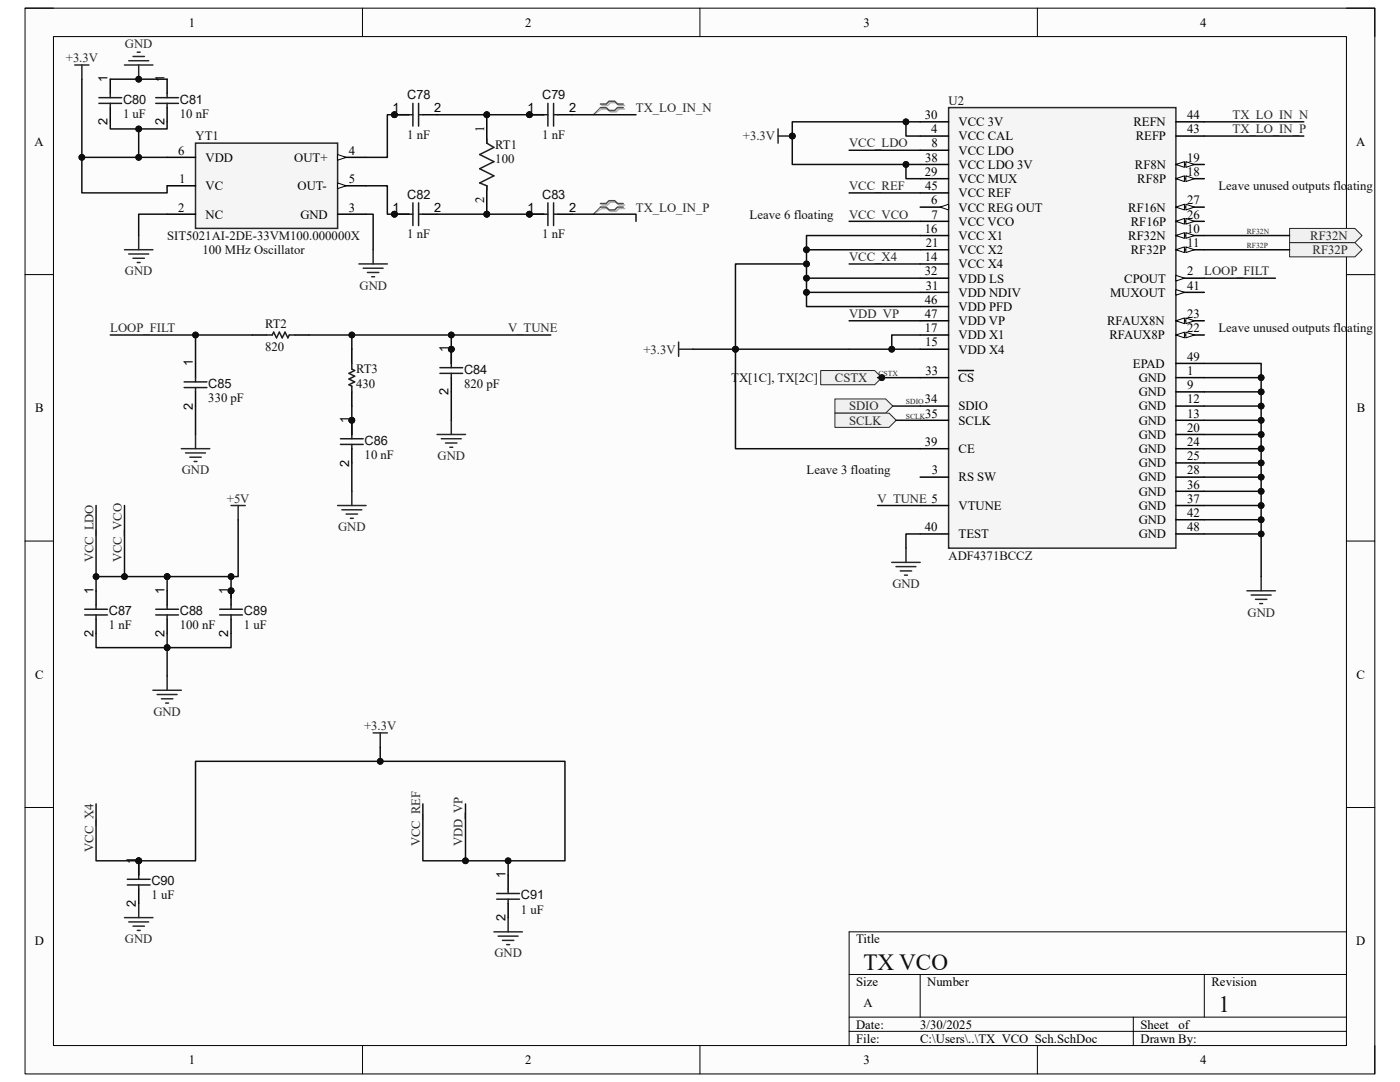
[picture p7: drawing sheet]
<svg xmlns="http://www.w3.org/2000/svg" width="279mm" height="216mm" viewBox="0 0 279 216" stroke-linecap="round" stroke-linejoin="round" font-family="sans-serif">
<path d="M5 1.6h269.4v212.7h-269.4z" fill-rule="evenodd" fill="#fcfcfc"/>
<path d="M5 1.6h269.4v212.7h-269.4z" fill="none" stroke="#000" stroke-width=".2"/>
<path d="M10.7 7.3h258v201.3h-258z" fill-rule="evenodd" fill="#fcfcfc"/>
<g fill="none" stroke="#000" stroke-width=".2">
<path d="M5 1.6h5.7M10.7 7.3h258v201.3h-258zM72.3 1.6v5.7M139.7 1.6v5.7M207 1.6v5.7M268.7 1.6h5.7v5.7M5 54.8h5.7M268.7 54.8h5.7M5 108h5.7M268.7 108h5.7M5 161.1h5.7M268.7 161.1h5.7"/>
<path d="M169.5 194.4h99.2M183.6 194.4v8.6M240.3 194.4v8.6M268.7 185.9h-99.2v22.7M72.3 208.6v5.7M139.7 208.6v5.7M169.5 203h99.2M169.5 205.8h99.2M207 208.6v5.7M226.2 203v5.6M274.4 208.6v5.7"/>
</g>
<path d="M189.3 21.5h45.4v87.9h-45.4z" fill-rule="evenodd" fill="#f5f5f5"/>
<path d="M189.3 21.5h45.4v87.9h-45.4z" fill="none" stroke="#262626" stroke-width=".3"/>
<path d="M183.6 24.3h5.7M183.6 27.1h5.7M183.6 30h5.7M183.6 32.8h5.7M183.6 35.7h5.7M183.6 38.5h5.7M183.6 41.3h5.7" fill="none" stroke="#000" stroke-width=".3"/>
<path d="M187.6 41.3l1.7-.5v1.1z" fill="#fbfbfb"/>
<path d="M187.6 41.3l1.7-.5v1.1z" fill="none" stroke="#000" stroke-width=".2"/>
<path d="M234.7 32.8h5.6M183.6 44.2h5.7M183.6 47h5.7M183.6 49.8h5.7M183.6 52.7h5.7M183.6 55.5h5.7M183.6 58.3h5.7M183.6 61.2h5.7M183.6 64h5.7M183.6 66.8h5.7M183.6 69.7h5.7" fill="none" stroke="#000" stroke-width=".3"/>
<path d="M234.7 32.8l1.7-.5v1.1z" fill="#fbfbfb"/>
<path d="M234.7 32.8l1.7-.5v1.1z" fill="none" stroke="#000" stroke-width=".2"/>
<path d="M236.7 32.3l1.7 .5-1.7 .6z" fill="#fbfbfb"/>
<path d="M236.7 32.3l1.7 .5-1.7 .6z" fill="none" stroke="#000" stroke-width=".2"/>
<path d="M234.7 35.7h5.6" fill="none" stroke="#000" stroke-width=".3"/>
<path d="M234.7 35.7l1.7-.6v1.1z" fill="#fbfbfb"/>
<path d="M234.7 35.7l1.7-.6v1.1z" fill="none" stroke="#000" stroke-width=".2"/>
<path d="M236.7 35.1l1.7 .6-1.7 .5z" fill="#fbfbfb"/>
<path d="M236.7 35.1l1.7 .6-1.7 .5z" fill="none" stroke="#000" stroke-width=".2"/>
<path d="M234.7 41.3h5.6" fill="none" stroke="#000" stroke-width=".3"/>
<path d="M234.7 41.3l1.7-.5v1.1z" fill="#fbfbfb"/>
<path d="M234.7 41.3l1.7-.5v1.1z" fill="none" stroke="#000" stroke-width=".2"/>
<path d="M236.7 40.8l1.7 .5-1.7 .6z" fill="#fbfbfb"/>
<path d="M236.7 40.8l1.7 .5-1.7 .6z" fill="none" stroke="#000" stroke-width=".2"/>
<path d="M234.7 44.2h5.6" fill="none" stroke="#000" stroke-width=".3"/>
<path d="M234.7 44.2l1.7-.6v1.1z" fill="#fbfbfb"/>
<path d="M234.7 44.2l1.7-.6v1.1z" fill="none" stroke="#000" stroke-width=".2"/>
<path d="M236.7 43.6l1.7 .6-1.7 .5z" fill="#fbfbfb"/>
<path d="M236.7 43.6l1.7 .6-1.7 .5z" fill="none" stroke="#000" stroke-width=".2"/>
<path d="M234.7 47h5.6" fill="none" stroke="#000" stroke-width=".3"/>
<path d="M234.7 47l1.7-.6v1.2z" fill="#fbfbfb"/>
<path d="M234.7 47l1.7-.6v1.2z" fill="none" stroke="#000" stroke-width=".2"/>
<path d="M236.7 46.4l1.7 .6-1.7 .6z" fill="#fbfbfb"/>
<path d="M236.7 46.4l1.7 .6-1.7 .6z" fill="none" stroke="#000" stroke-width=".2"/>
<path d="M234.7 49.8h5.6" fill="none" stroke="#000" stroke-width=".3"/>
<path d="M234.7 49.8l1.7-.5v1.1z" fill="#fbfbfb"/>
<path d="M234.7 49.8l1.7-.5v1.1z" fill="none" stroke="#000" stroke-width=".2"/>
<path d="M236.7 49.3l1.7 .5-1.7 .6z" fill="#fbfbfb"/>
<path d="M236.7 49.3l1.7 .5-1.7 .6z" fill="none" stroke="#000" stroke-width=".2"/>
<path d="M234.7 64h5.6" fill="none" stroke="#000" stroke-width=".3"/>
<path d="M234.7 64l1.7-.6v1.2z" fill="#fbfbfb"/>
<path d="M234.7 64l1.7-.6v1.2z" fill="none" stroke="#000" stroke-width=".2"/>
<path d="M236.7 63.4l1.7 .6-1.7 .6z" fill="#fbfbfb"/>
<path d="M236.7 63.4l1.7 .6-1.7 .6z" fill="none" stroke="#000" stroke-width=".2"/>
<path d="M234.7 66.8h5.6" fill="none" stroke="#000" stroke-width=".3"/>
<path d="M234.7 66.8l1.7-.5v1.1z" fill="#fbfbfb"/>
<path d="M234.7 66.8l1.7-.5v1.1z" fill="none" stroke="#000" stroke-width=".2"/>
<path d="M236.7 66.3l1.7 .5-1.7 .6z" fill="#fbfbfb"/>
<path d="M236.7 66.3l1.7 .5-1.7 .6z" fill="none" stroke="#000" stroke-width=".2"/>
<path d="M234.7 55.5h5.6M183.6 75.4h5.7M191.3 73.9h3M183.6 89.5h5.7" fill="none" stroke="#000" stroke-width=".3"/>
<path d="M234.7 54.9l1.7 .6-1.7 .6z" fill="#fbfbfb"/>
<path d="M234.7 54.9l1.7 .6-1.7 .6z" fill="none" stroke="#000" stroke-width=".2"/>
<path d="M234.7 58.3h5.6" fill="none" stroke="#000" stroke-width=".3"/>
<path d="M234.7 57.8l1.7 .5-1.7 .6z" fill="#fbfbfb"/>
<path d="M234.7 57.8l1.7 .5-1.7 .6z" fill="none" stroke="#000" stroke-width=".2"/>
<g fill="none" stroke="#000" stroke-width=".3">
<path d="M234.7 24.3h5.6M234.7 27.1h5.6M234.7 72.5h5.6M234.7 75.4h5.6M234.7 78.2h5.6M183.6 95.2h5.7M183.6 83.9h5.7M183.6 81h5.7M234.7 95.2h5.6M234.7 83.9h5.6M234.7 81h5.6M234.7 86.7h5.6"/>
<path d="M234.7 89.5h5.6M234.7 92.4h5.6M234.7 98h5.6M183.6 106.5h5.7M183.6 100.9h5.7M234.7 106.5h5.6M234.7 100.9h5.6M234.7 103.7h5.6"/>
</g>
<g fill="none" stroke="#262626" stroke-width=".3">
<path d="M24.8 49.8h5.7M25.7 50.7h4M26.5 51.5h2.3M27.4 52.4h.6M27.7 47v2.8M71.6 52.7h5.7M72.5 53.5h4M73.3 54.4h2.3M74.2 55.2h.6M74.5 49.8v2.9M248.9 117.9h5.6M249.7 118.7h4"/>
<path d="M250.6 119.6h2.2M251.7 115.1v2.8M251.4 120.4h.6"/>
</g>
<path d="M39 28.6h28.4v17h-28.4z" fill-rule="evenodd" fill="#f5f5f5"/>
<path d="M39 28.6h28.4v17h-28.4z" fill="none" stroke="#262626" stroke-width=".3"/>
<path d="M33.4 31.4h5.6M67.4 31.4h5.6" fill="none" stroke="#000" stroke-width=".3"/>
<path d="M67.4 30.8l1.7 .6-1.7 .6z" fill="#fbfbfb"/>
<path d="M67.4 30.8l1.7 .6-1.7 .6z" fill="none" stroke="#000" stroke-width=".2"/>
<path d="M67.4 37.1h5.6" fill="none" stroke="#000" stroke-width=".3"/>
<path d="M67.4 36.5l1.7 .6-1.7 .5z" fill="#fbfbfb"/>
<path d="M67.4 36.5l1.7 .6-1.7 .5z" fill="none" stroke="#000" stroke-width=".2"/>
<path d="M33.4 37.1h5.6M33.4 42.7h5.6M67.4 42.7h5.6" fill="none" stroke="#000" stroke-width=".3"/>
<circle cx="97.1" cy="22.9" r=".57" fill="#0e0e0e"/>
<circle cx="97.1" cy="22.9" r=".57" fill="none" stroke="#0e0e0e" stroke-width=".2"/>
<circle cx="97.1" cy="42.7" r=".57" fill="#0e0e0e"/>
<circle cx="97.1" cy="42.7" r=".57" fill="none" stroke="#0e0e0e" stroke-width=".2"/>
<path d="M97.1 22.9v5.7" fill="none" stroke="#000" stroke-width=".3"/>
<circle cx="97.1" cy="22.9" r=".57" fill="#0e0e0e"/>
<circle cx="97.1" cy="22.9" r=".57" fill="none" stroke="#0e0e0e" stroke-width=".2"/>
<path d="M97.1 37.1v5.6" fill="none" stroke="#000" stroke-width=".3"/>
<circle cx="97.1" cy="42.7" r=".57" fill="#0e0e0e"/>
<circle cx="97.1" cy="42.7" r=".57" fill="none" stroke="#0e0e0e" stroke-width=".2"/>
<path d="M97.1 27.7v.9l1.5 .8-2.9 1.4 2.9 1.5-2.9 1.4 2.9 1.4-2.9 1.4 1.4 .6v.8" fill="none" stroke="#1c1c1c" stroke-width=".3"/>
<path d="M24.8 13h5.7M25.7 12.1h4M26.5 11.3h2.3M27.4 10.4h.6M27.7 13v2.8" fill="none" stroke="#262626" stroke-width=".3"/>
<circle cx="27.7" cy="15.8" r=".57" fill="#0e0e0e"/>
<circle cx="27.7" cy="15.8" r=".57" fill="none" stroke="#0e0e0e" stroke-width=".2"/>
<path d="M50.4 66.8h2.8M58.9 66.8h2.8M70.2 69.7v2.8M70.2 78.2v2.8" fill="none" stroke="#000" stroke-width=".3"/>
<path d="M53.2 66.8h1.1l.3-.5 .6 1.1 .6-1.1 .5 1.1 .6-1.1 .6 1.1 .2-.6h1.2M70.2 72.5v1.1l.6 .3-1.2 .6 1.2 .6-1.2 .5 1.2 .6-1.2 .6 .6 .3v1.1" fill="none" stroke="#1c1c1c" stroke-width=".3"/>
<g fill="none" stroke="#262626" stroke-width=".3">
<path d="M36.2 89.5h5.7M37 90.4h4M37.9 91.2h2.3M38.7 92.1h.6M39 86.7v2.8M70.2 98v2.9M87.2 86.7h5.7M88.1 87.5h3.9M88.9 88.4h2.3M89.8 89.2h.5M90.1 83.9v2.8M67.4 100.9h5.7"/>
<path d="M68.2 101.7h4M69.1 102.6h2.2M69.9 103.4h.6M178 112.2h5.6M178.8 113.1h4M179.7 113.9h2.2M180.5 114.8h.6M180.8 109.4v2.8M30.5 137.7h5.7M31.4 138.6h3.9M32.2 139.4h2.3M33.4 134.9v2.8"/>
<path d="M33.1 140.3h.5M24.8 183.1h5.7M25.7 184h4M26.6 184.8h2.2M27.4 185.7h.6M27.7 180.3v2.8M98.6 185.9h5.6M99.4 186.8h4M100.3 187.6h2.2M101.1 188.5h.6M101.4 183.1v2.8"/>
</g>
<path d="M163.8 73.9h10.8l1.4 1.5-1.4 1.4h-10.8z" fill-rule="evenodd" fill="#f0f0f0"/>
<path d="M163.8 73.9h10.8l1.4 1.5-1.4 1.4h-10.8z" fill="none" stroke="#262626" stroke-width=".2"/>
<circle cx="176" cy="75.4" r=".57" fill="#0e0e0e"/>
<circle cx="176" cy="75.4" r=".57" fill="none" stroke="#0e0e0e" stroke-width=".2"/>
<path d="M166.6 79.6h10.2l1.4 1.4-1.4 1.4h-10.2z" fill-rule="evenodd" fill="#f0f0f0"/>
<path d="M166.6 79.6h10.2l1.4 1.4-1.4 1.4h-10.2z" fill="none" stroke="#262626" stroke-width=".2"/>
<path d="M166.6 82.4h10.8l1.5 1.5-1.5 1.4h-10.8z" fill-rule="evenodd" fill="#f0f0f0"/>
<path d="M166.6 82.4h10.8l1.5 1.5-1.5 1.4h-10.8z" fill="none" stroke="#262626" stroke-width=".2"/>
<path d="M120.1 21.1h1.2l.5-.6h1.2l.5 .6h1.2M120.1 21.8h1.2l.5 .5h1.2l.5-.5h1.2M120.1 40.9h1.2l.5-.6h1.2l.5 .6h1.2M120.1 41.6h1.2l.5 .6h1.2l.5-.6h1.2" fill="none" stroke="#aeaeae" stroke-width=".3"/>
<path d="M120.1 21.8l-1.7 1.1M120.1 41.6l-1.7 1.1" fill="none" stroke="#aeaeae" stroke-width=".2"/>
<path d="M119.8 20.8h1.2l.5-.6h1.2l.5 .6h1.2M119.8 21.5h1.2l.5 .5h1.2l.5-.5h1.2M119.8 40.6h1.2l.5-.6h1.2l.5 .6h1.2M119.8 41.3h1.2l.5 .6h1.2l.5-.6h1.2" fill="none" stroke="#4c4c4c" stroke-width=".3"/>
<path d="M119.8 21.5l-1.4 1.4M119.8 41.3l-1.4 1.4" fill="none" stroke="#4c4c4c" stroke-width=".2"/>
<path d="M257.4 45.6h13l1.4 1.4-1.4 1.4h-13z" fill-rule="evenodd" fill="#f0f0f0"/>
<path d="M257.4 45.6h13l1.4 1.4-1.4 1.4h-13z" fill="none" stroke="#262626" stroke-width=".2"/>
<path d="M14.9 13h2.9M16.3 13v2.8M155.3 25.7v2.9M155.3 27.1h2.8M135.4 68.3v2.8M135.4 69.7h2.9M46.1 100.9h2.8M47.5 100.9v2.8M74.5 146.2h2.8M75.9 146.2v2.9" fill="none" stroke="#262626" stroke-width=".3"/>
<circle cx="158.1" cy="27.1" r=".57" fill="#0e0e0e"/>
<circle cx="158.1" cy="27.1" r=".57" fill="none" stroke="#0e0e0e" stroke-width=".2"/>
<path d="M257.4 48.4h13l1.4 1.4-1.4 1.5h-13z" fill-rule="evenodd" fill="#f0f0f0"/>
<path d="M257.4 48.4h13l1.4 1.4-1.4 1.5h-13z" fill="none" stroke="#262626" stroke-width=".2"/>
<path d="M22 15.8v2.8M33.4 15.8v2.8M22 21.5v2.8M33.4 21.5v2.8" fill="none" stroke="#000" stroke-width=".3"/>
<path d="M19.7 19.5h4.6M22 18.6v.9M31.1 19.5h4.5M33.4 18.6v.9M19.7 20.6h4.6M22 20.6v.9M31.1 20.6h4.5M33.4 20.6v.9" fill="none" stroke="#1c1c1c" stroke-width=".3"/>
<circle cx="78.7" cy="22.9" r=".57" fill="#0e0e0e"/>
<circle cx="78.7" cy="22.9" r=".57" fill="none" stroke="#0e0e0e" stroke-width=".2"/>
<path d="M78.7 22.9h2.9" fill="none" stroke="#000" stroke-width=".3"/>
<circle cx="78.7" cy="22.9" r=".57" fill="#0e0e0e"/>
<circle cx="78.7" cy="22.9" r=".57" fill="none" stroke="#0e0e0e" stroke-width=".2"/>
<path d="M84.4 22.9h2.8" fill="none" stroke="#000" stroke-width=".3"/>
<path d="M81.6 22.9h.8M82.4 20.6v4.6M83.5 20.6v4.6M83.5 22.9h.9" fill="none" stroke="#1c1c1c" stroke-width=".3"/>
<circle cx="105.7" cy="22.9" r=".57" fill="#0e0e0e"/>
<circle cx="105.7" cy="22.9" r=".57" fill="none" stroke="#0e0e0e" stroke-width=".2"/>
<path d="M105.7 22.9h2.8" fill="none" stroke="#000" stroke-width=".3"/>
<circle cx="105.7" cy="22.9" r=".57" fill="#0e0e0e"/>
<circle cx="105.7" cy="22.9" r=".57" fill="none" stroke="#0e0e0e" stroke-width=".2"/>
<path d="M111.3 22.9h2.9" fill="none" stroke="#000" stroke-width=".3"/>
<path d="M108.5 22.9h.8M109.3 20.6v4.6M110.5 20.6v4.6M110.5 22.9h.8" fill="none" stroke="#1c1c1c" stroke-width=".3"/>
<circle cx="78.7" cy="42.7" r=".57" fill="#0e0e0e"/>
<circle cx="78.7" cy="42.7" r=".57" fill="none" stroke="#0e0e0e" stroke-width=".2"/>
<path d="M78.7 42.7h2.9" fill="none" stroke="#000" stroke-width=".3"/>
<circle cx="78.7" cy="42.7" r=".57" fill="#0e0e0e"/>
<circle cx="78.7" cy="42.7" r=".57" fill="none" stroke="#0e0e0e" stroke-width=".2"/>
<path d="M84.4 42.7h2.8" fill="none" stroke="#000" stroke-width=".3"/>
<path d="M81.6 42.7h.8M82.4 40.5v4.5M83.5 40.5v4.5M83.5 42.7h.9" fill="none" stroke="#1c1c1c" stroke-width=".3"/>
<circle cx="105.7" cy="42.7" r=".57" fill="#0e0e0e"/>
<circle cx="105.7" cy="42.7" r=".57" fill="none" stroke="#0e0e0e" stroke-width=".2"/>
<path d="M105.7 42.7h2.8" fill="none" stroke="#000" stroke-width=".3"/>
<circle cx="105.7" cy="42.7" r=".57" fill="#0e0e0e"/>
<circle cx="105.7" cy="42.7" r=".57" fill="none" stroke="#0e0e0e" stroke-width=".2"/>
<path d="M111.3 42.7h2.9" fill="none" stroke="#000" stroke-width=".3"/>
<path d="M108.5 42.7h.8M109.3 40.5v4.5M110.5 40.5v4.5M110.5 42.7h.8" fill="none" stroke="#1c1c1c" stroke-width=".3"/>
<circle cx="90.1" cy="69.7" r=".57" fill="#0e0e0e"/>
<circle cx="90.1" cy="69.7" r=".57" fill="none" stroke="#0e0e0e" stroke-width=".2"/>
<path d="M90.1 69.7v2.8" fill="none" stroke="#000" stroke-width=".3"/>
<circle cx="90.1" cy="69.7" r=".57" fill="#0e0e0e"/>
<circle cx="90.1" cy="69.7" r=".57" fill="none" stroke="#0e0e0e" stroke-width=".2"/>
<path d="M90.1 75.4v2.8" fill="none" stroke="#000" stroke-width=".3"/>
<path d="M87.8 74.5h4.5M87.8 73.4h4.5M90.1 72.5v.9M90.1 74.5v.9" fill="none" stroke="#1c1c1c" stroke-width=".3"/>
<circle cx="70.2" cy="83.9" r=".57" fill="#0e0e0e"/>
<circle cx="70.2" cy="83.9" r=".57" fill="none" stroke="#0e0e0e" stroke-width=".2"/>
<path d="M70.2 83.9v2.8" fill="none" stroke="#000" stroke-width=".3"/>
<circle cx="70.2" cy="83.9" r=".57" fill="#0e0e0e"/>
<circle cx="70.2" cy="83.9" r=".57" fill="none" stroke="#0e0e0e" stroke-width=".2"/>
<path d="M39 72.5v2.9M39 78.2v2.8M70.2 89.5v2.9" fill="none" stroke="#000" stroke-width=".3"/>
<path d="M36.8 77.3h4.5M36.8 76.2h4.5M39 75.4v.8M39 77.3v.9M67.9 88.7h4.6M67.9 87.5h4.6M70.2 86.7v.8M70.2 88.7v.8" fill="none" stroke="#1c1c1c" stroke-width=".3"/>
<circle cx="46.1" cy="117.9" r=".57" fill="#0e0e0e"/>
<circle cx="46.1" cy="117.9" r=".57" fill="none" stroke="#0e0e0e" stroke-width=".2"/>
<path d="M46.1 117.9v2.8" fill="none" stroke="#000" stroke-width=".3"/>
<circle cx="46.1" cy="117.9" r=".57" fill="#0e0e0e"/>
<circle cx="46.1" cy="117.9" r=".57" fill="none" stroke="#0e0e0e" stroke-width=".2"/>
<path d="M19.2 117.9v2.8M33.4 117.9v2.8M19.2 123.6v2.8M33.4 123.6v2.8M46.1 123.6v2.8" fill="none" stroke="#000" stroke-width=".3"/>
<path d="M16.9 122.7h4.5M16.9 121.6h4.5M19.2 120.7v.9M19.2 122.7v.9M31.1 122.7h4.5M31.1 121.6h4.5M33.4 120.7v.9M33.4 122.7v.9M43.8 122.7h4.6M43.8 121.6h4.6M46.1 120.7v.9M46.1 122.7v.9" fill="none" stroke="#1c1c1c" stroke-width=".3"/>
<circle cx="27.7" cy="171.8" r=".57" fill="#0e0e0e"/>
<circle cx="27.7" cy="171.8" r=".57" fill="none" stroke="#0e0e0e" stroke-width=".2"/>
<path d="M27.7 171.8v2.8" fill="none" stroke="#000" stroke-width=".3"/>
<circle cx="27.7" cy="171.8" r=".57" fill="#0e0e0e"/>
<circle cx="27.7" cy="171.8" r=".57" fill="none" stroke="#0e0e0e" stroke-width=".2"/>
<path d="M27.7 177.4v2.9M101.4 174.6v2.8M101.4 180.3v2.8" fill="none" stroke="#000" stroke-width=".3"/>
<path d="M25.4 176.6h4.6M25.4 175.5h4.6M27.7 174.6v.9M27.7 176.6v.8M99.1 179.4h4.6M99.1 178.3h4.6M101.4 177.4v.9M101.4 179.4v.9" fill="none" stroke="#1c1c1c" stroke-width=".3"/>
<path d="M240.3 75.4h11.4v39.7" fill="none" stroke="#0e0e0e" stroke-width=".3"/>
<circle cx="251.7" cy="75.4" r=".57" fill="#0e0e0e"/>
<circle cx="251.7" cy="75.4" r=".57" fill="none" stroke="#0e0e0e" stroke-width=".2"/>
<circle cx="251.7" cy="78.2" r=".57" fill="#0e0e0e"/>
<circle cx="251.7" cy="78.2" r=".57" fill="none" stroke="#0e0e0e" stroke-width=".2"/>
<circle cx="251.7" cy="81" r=".57" fill="#0e0e0e"/>
<circle cx="251.7" cy="81" r=".57" fill="none" stroke="#0e0e0e" stroke-width=".2"/>
<circle cx="251.7" cy="83.9" r=".57" fill="#0e0e0e"/>
<circle cx="251.7" cy="83.9" r=".57" fill="none" stroke="#0e0e0e" stroke-width=".2"/>
<circle cx="251.7" cy="86.7" r=".57" fill="#0e0e0e"/>
<circle cx="251.7" cy="86.7" r=".57" fill="none" stroke="#0e0e0e" stroke-width=".2"/>
<circle cx="251.7" cy="89.5" r=".57" fill="#0e0e0e"/>
<circle cx="251.7" cy="89.5" r=".57" fill="none" stroke="#0e0e0e" stroke-width=".2"/>
<circle cx="251.7" cy="92.4" r=".57" fill="#0e0e0e"/>
<circle cx="251.7" cy="92.4" r=".57" fill="none" stroke="#0e0e0e" stroke-width=".2"/>
<circle cx="251.7" cy="95.2" r=".57" fill="#0e0e0e"/>
<circle cx="251.7" cy="95.2" r=".57" fill="none" stroke="#0e0e0e" stroke-width=".2"/>
<circle cx="251.7" cy="98" r=".57" fill="#0e0e0e"/>
<circle cx="251.7" cy="98" r=".57" fill="none" stroke="#0e0e0e" stroke-width=".2"/>
<circle cx="251.7" cy="100.9" r=".57" fill="#0e0e0e"/>
<circle cx="251.7" cy="100.9" r=".57" fill="none" stroke="#0e0e0e" stroke-width=".2"/>
<circle cx="251.7" cy="103.7" r=".57" fill="#0e0e0e"/>
<circle cx="251.7" cy="103.7" r=".57" fill="none" stroke="#0e0e0e" stroke-width=".2"/>
<circle cx="251.7" cy="106.5" r=".57" fill="#0e0e0e"/>
<circle cx="251.7" cy="106.5" r=".57" fill="none" stroke="#0e0e0e" stroke-width=".2"/>
<path d="M240.3 78.2h11.4" fill="none" stroke="#0e0e0e" stroke-width=".3"/>
<circle cx="251.7" cy="78.2" r=".57" fill="#0e0e0e"/>
<circle cx="251.7" cy="78.2" r=".57" fill="none" stroke="#0e0e0e" stroke-width=".2"/>
<path d="M240.3 81h11.4" fill="none" stroke="#0e0e0e" stroke-width=".3"/>
<circle cx="251.7" cy="81" r=".57" fill="#0e0e0e"/>
<circle cx="251.7" cy="81" r=".57" fill="none" stroke="#0e0e0e" stroke-width=".2"/>
<path d="M240.3 83.9h11.4" fill="none" stroke="#0e0e0e" stroke-width=".3"/>
<circle cx="251.7" cy="83.9" r=".57" fill="#0e0e0e"/>
<circle cx="251.7" cy="83.9" r=".57" fill="none" stroke="#0e0e0e" stroke-width=".2"/>
<path d="M240.3 86.7h11.4" fill="none" stroke="#0e0e0e" stroke-width=".3"/>
<circle cx="251.7" cy="86.7" r=".57" fill="#0e0e0e"/>
<circle cx="251.7" cy="86.7" r=".57" fill="none" stroke="#0e0e0e" stroke-width=".2"/>
<path d="M240.3 89.5h11.4" fill="none" stroke="#0e0e0e" stroke-width=".3"/>
<circle cx="251.7" cy="89.5" r=".57" fill="#0e0e0e"/>
<circle cx="251.7" cy="89.5" r=".57" fill="none" stroke="#0e0e0e" stroke-width=".2"/>
<path d="M240.3 92.4h11.4" fill="none" stroke="#0e0e0e" stroke-width=".3"/>
<circle cx="251.7" cy="92.4" r=".57" fill="#0e0e0e"/>
<circle cx="251.7" cy="92.4" r=".57" fill="none" stroke="#0e0e0e" stroke-width=".2"/>
<path d="M240.3 95.2h11.4" fill="none" stroke="#0e0e0e" stroke-width=".3"/>
<circle cx="251.7" cy="95.2" r=".57" fill="#0e0e0e"/>
<circle cx="251.7" cy="95.2" r=".57" fill="none" stroke="#0e0e0e" stroke-width=".2"/>
<path d="M240.3 98h11.4" fill="none" stroke="#0e0e0e" stroke-width=".3"/>
<circle cx="251.7" cy="98" r=".57" fill="#0e0e0e"/>
<circle cx="251.7" cy="98" r=".57" fill="none" stroke="#0e0e0e" stroke-width=".2"/>
<path d="M240.3 100.9h11.4" fill="none" stroke="#0e0e0e" stroke-width=".3"/>
<circle cx="251.7" cy="100.9" r=".57" fill="#0e0e0e"/>
<circle cx="251.7" cy="100.9" r=".57" fill="none" stroke="#0e0e0e" stroke-width=".2"/>
<path d="M240.3 103.7h11.4" fill="none" stroke="#0e0e0e" stroke-width=".3"/>
<circle cx="251.7" cy="103.7" r=".57" fill="#0e0e0e"/>
<circle cx="251.7" cy="103.7" r=".57" fill="none" stroke="#0e0e0e" stroke-width=".2"/>
<path d="M240.3 106.5h11.4" fill="none" stroke="#0e0e0e" stroke-width=".3"/>
<circle cx="251.7" cy="106.5" r=".57" fill="#0e0e0e"/>
<circle cx="251.7" cy="106.5" r=".57" fill="none" stroke="#0e0e0e" stroke-width=".2"/>
<path d="M81.6 22.9h-4.3v8.5h-4.3" fill="none" stroke="#0e0e0e" stroke-width=".3"/>
<circle cx="78.7" cy="22.9" r=".57" fill="#0e0e0e"/>
<circle cx="78.7" cy="22.9" r=".57" fill="none" stroke="#0e0e0e" stroke-width=".2"/>
<path d="M73 37.1h4.3v5.6h4.3M73 42.7h1.5v7.1" fill="none" stroke="#0e0e0e" stroke-width=".3"/>
<circle cx="78.7" cy="42.7" r=".57" fill="#0e0e0e"/>
<circle cx="78.7" cy="42.7" r=".57" fill="none" stroke="#0e0e0e" stroke-width=".2"/>
<path d="M87.2 22.9h21.3M33.4 42.7h-5.7v4.3" fill="none" stroke="#0e0e0e" stroke-width=".3"/>
<circle cx="97.1" cy="22.9" r=".57" fill="#0e0e0e"/>
<circle cx="97.1" cy="22.9" r=".57" fill="none" stroke="#0e0e0e" stroke-width=".2"/>
<circle cx="105.7" cy="22.9" r=".57" fill="#0e0e0e"/>
<circle cx="105.7" cy="22.9" r=".57" fill="none" stroke="#0e0e0e" stroke-width=".2"/>
<path d="M87.2 42.7h21.3" fill="none" stroke="#0e0e0e" stroke-width=".3"/>
<circle cx="97.1" cy="42.7" r=".57" fill="#0e0e0e"/>
<circle cx="97.1" cy="42.7" r=".57" fill="none" stroke="#0e0e0e" stroke-width=".2"/>
<circle cx="105.7" cy="42.7" r=".57" fill="#0e0e0e"/>
<circle cx="105.7" cy="42.7" r=".57" fill="none" stroke="#0e0e0e" stroke-width=".2"/>
<path d="M33.4 24.3v1.4h-5.7" fill="none" stroke="#0e0e0e" stroke-width=".3"/>
<circle cx="27.7" cy="25.7" r=".57" fill="#0e0e0e"/>
<circle cx="27.7" cy="25.7" r=".57" fill="none" stroke="#0e0e0e" stroke-width=".2"/>
<path d="M22 24.3v1.4h5.7v5.7" fill="none" stroke="#0e0e0e" stroke-width=".3"/>
<circle cx="27.7" cy="31.4" r=".57" fill="#0e0e0e"/>
<circle cx="27.7" cy="31.4" r=".57" fill="none" stroke="#0e0e0e" stroke-width=".2"/>
<circle cx="27.7" cy="25.7" r=".57" fill="#0e0e0e"/>
<circle cx="27.7" cy="25.7" r=".57" fill="none" stroke="#0e0e0e" stroke-width=".2"/>
<path d="M240.3 72.5h11.4v2.9" fill="none" stroke="#0e0e0e" stroke-width=".3"/>
<circle cx="251.7" cy="75.4" r=".57" fill="#0e0e0e"/>
<circle cx="251.7" cy="75.4" r=".57" fill="none" stroke="#0e0e0e" stroke-width=".2"/>
<path d="M39 66.8h11.4" fill="none" stroke="#0e0e0e" stroke-width=".3"/>
<circle cx="39" cy="66.8" r=".57" fill="#0e0e0e"/>
<circle cx="39" cy="66.8" r=".57" fill="none" stroke="#0e0e0e" stroke-width=".2"/>
<path d="M61.7 66.8h8.5v2.9" fill="none" stroke="#0e0e0e" stroke-width=".3"/>
<circle cx="70.2" cy="66.8" r=".57" fill="#0e0e0e"/>
<circle cx="70.2" cy="66.8" r=".57" fill="none" stroke="#0e0e0e" stroke-width=".2"/>
<path d="M70.2 66.8h19.9v5.7" fill="none" stroke="#0e0e0e" stroke-width=".3"/>
<circle cx="70.2" cy="66.8" r=".57" fill="#0e0e0e"/>
<circle cx="70.2" cy="66.8" r=".57" fill="none" stroke="#0e0e0e" stroke-width=".2"/>
<circle cx="90.1" cy="66.8" r=".57" fill="#0e0e0e"/>
<circle cx="90.1" cy="66.8" r=".57" fill="none" stroke="#0e0e0e" stroke-width=".2"/>
<circle cx="90.1" cy="69.7" r=".57" fill="#0e0e0e"/>
<circle cx="90.1" cy="69.7" r=".57" fill="none" stroke="#0e0e0e" stroke-width=".2"/>
<path d="M70.2 81v5.7" fill="none" stroke="#0e0e0e" stroke-width=".3"/>
<circle cx="70.2" cy="83.9" r=".57" fill="#0e0e0e"/>
<circle cx="70.2" cy="83.9" r=".57" fill="none" stroke="#0e0e0e" stroke-width=".2"/>
<path d="M39 81v5.7M70.2 92.4v5.6M33.4 115.1v2.8M183.6 106.5h-2.8v2.9" fill="none" stroke="#0e0e0e" stroke-width=".3"/>
<circle cx="33.4" cy="115.1" r=".57" fill="#0e0e0e"/>
<circle cx="33.4" cy="115.1" r=".57" fill="none" stroke="#0e0e0e" stroke-width=".2"/>
<path d="M183.6 66.8h-5.6v2.9" fill="none" stroke="#0e0e0e" stroke-width=".3"/>
<circle cx="178" cy="69.7" r=".57" fill="#0e0e0e"/>
<circle cx="178" cy="69.7" r=".57" fill="none" stroke="#0e0e0e" stroke-width=".2"/>
<path d="M180.8 24.3h2.8" fill="none" stroke="#0e0e0e" stroke-width=".3"/>
<circle cx="180.8" cy="24.3" r=".57" fill="#0e0e0e"/>
<circle cx="180.8" cy="24.3" r=".57" fill="none" stroke="#0e0e0e" stroke-width=".2"/>
<path d="M180.8 32.8h2.8" fill="none" stroke="#0e0e0e" stroke-width=".3"/>
<circle cx="180.8" cy="32.8" r=".57" fill="#0e0e0e"/>
<circle cx="180.8" cy="32.8" r=".57" fill="none" stroke="#0e0e0e" stroke-width=".2"/>
<path d="M161 58.3v2.9h22.6" fill="none" stroke="#0e0e0e" stroke-width=".3"/>
<circle cx="161" cy="58.3" r=".57" fill="#0e0e0e"/>
<circle cx="161" cy="58.3" r=".57" fill="none" stroke="#0e0e0e" stroke-width=".2"/>
<path d="M183.6 47h-22.6v2.8h22.6" fill="none" stroke="#0e0e0e" stroke-width=".3"/>
<circle cx="161" cy="49.8" r=".57" fill="#0e0e0e"/>
<circle cx="161" cy="49.8" r=".57" fill="none" stroke="#0e0e0e" stroke-width=".2"/>
<path d="M161 49.8v8.5h22.6" fill="none" stroke="#0e0e0e" stroke-width=".3"/>
<circle cx="161" cy="49.8" r=".57" fill="#0e0e0e"/>
<circle cx="161" cy="49.8" r=".57" fill="none" stroke="#0e0e0e" stroke-width=".2"/>
<circle cx="161" cy="52.7" r=".57" fill="#0e0e0e"/>
<circle cx="161" cy="52.7" r=".57" fill="none" stroke="#0e0e0e" stroke-width=".2"/>
<circle cx="161" cy="55.5" r=".57" fill="#0e0e0e"/>
<circle cx="161" cy="55.5" r=".57" fill="none" stroke="#0e0e0e" stroke-width=".2"/>
<circle cx="161" cy="58.3" r=".57" fill="#0e0e0e"/>
<circle cx="161" cy="58.3" r=".57" fill="none" stroke="#0e0e0e" stroke-width=".2"/>
<path d="M161 55.5h22.6" fill="none" stroke="#0e0e0e" stroke-width=".3"/>
<circle cx="161" cy="55.5" r=".57" fill="#0e0e0e"/>
<circle cx="161" cy="55.5" r=".57" fill="none" stroke="#0e0e0e" stroke-width=".2"/>
<path d="M175.1 75.4h8.5" fill="none" stroke="#0e0e0e" stroke-width=".3"/>
<circle cx="176" cy="75.4" r=".57" fill="#0e0e0e"/>
<circle cx="176" cy="75.4" r=".57" fill="none" stroke="#0e0e0e" stroke-width=".2"/>
<path d="M169.5 69.7h14.1M178.2 81h5.4M178.9 83.9h4.7" fill="none" stroke="#0e0e0e" stroke-width=".3"/>
<circle cx="178" cy="69.7" r=".57" fill="#0e0e0e"/>
<circle cx="178" cy="69.7" r=".57" fill="none" stroke="#0e0e0e" stroke-width=".2"/>
<path d="M114.2 22.9h12.7M240.3 24.3h19.9M240.3 27.1h19.9M114.2 42.7h12.7v1.5M22 66.8h17v5.7" fill="none" stroke="#0e0e0e" stroke-width=".3"/>
<circle cx="39" cy="66.8" r=".57" fill="#0e0e0e"/>
<circle cx="39" cy="66.8" r=".57" fill="none" stroke="#0e0e0e" stroke-width=".2"/>
<path d="M90.1 66.8h19.8" fill="none" stroke="#0e0e0e" stroke-width=".3"/>
<circle cx="90.1" cy="66.8" r=".57" fill="#0e0e0e"/>
<circle cx="90.1" cy="66.8" r=".57" fill="none" stroke="#0e0e0e" stroke-width=".2"/>
<path d="M240.3 55.5h14.2M24.8 100.9v14.2M175.1 100.9h8.5" fill="none" stroke="#0e0e0e" stroke-width=".3"/>
<circle cx="24.8" cy="115.1" r=".57" fill="#0e0e0e"/>
<circle cx="24.8" cy="115.1" r=".57" fill="none" stroke="#0e0e0e" stroke-width=".2"/>
<path d="M169.5 30h14.1M169.5 38.5h14.1M169.5 44.2h14.1M169.5 52.7h14.1M240.3 49.8h17.1M240.3 47h17.1M169.5 64h14.1M47.5 103.7v11.4h-14.1" fill="none" stroke="#0e0e0e" stroke-width=".3"/>
<circle cx="46.1" cy="115.1" r=".57" fill="#0e0e0e"/>
<circle cx="46.1" cy="115.1" r=".57" fill="none" stroke="#0e0e0e" stroke-width=".2"/>
<circle cx="33.4" cy="115.1" r=".57" fill="#0e0e0e"/>
<circle cx="33.4" cy="115.1" r=".57" fill="none" stroke="#0e0e0e" stroke-width=".2"/>
<path d="M16.3 31.4h17.1" fill="none" stroke="#0e0e0e" stroke-width=".3"/>
<circle cx="27.7" cy="31.4" r=".57" fill="#0e0e0e"/>
<circle cx="27.7" cy="31.4" r=".57" fill="none" stroke="#0e0e0e" stroke-width=".2"/>
<circle cx="16.3" cy="31.4" r=".57" fill="#0e0e0e"/>
<circle cx="16.3" cy="31.4" r=".57" fill="none" stroke="#0e0e0e" stroke-width=".2"/>
<path d="M16.3 15.8v22.7h17.1v-1.4" fill="none" stroke="#0e0e0e" stroke-width=".3"/>
<circle cx="16.3" cy="31.4" r=".57" fill="#0e0e0e"/>
<circle cx="16.3" cy="31.4" r=".57" fill="none" stroke="#0e0e0e" stroke-width=".2"/>
<path d="M161 52.7h-14.2v17h-8.5" fill="none" stroke="#0e0e0e" stroke-width=".3"/>
<circle cx="161" cy="52.7" r=".57" fill="#0e0e0e"/>
<circle cx="161" cy="52.7" r=".57" fill="none" stroke="#0e0e0e" stroke-width=".2"/>
<circle cx="146.8" cy="69.7" r=".57" fill="#0e0e0e"/>
<circle cx="146.8" cy="69.7" r=".57" fill="none" stroke="#0e0e0e" stroke-width=".2"/>
<path d="M146.8 69.7h22.7" fill="none" stroke="#0e0e0e" stroke-width=".3"/>
<circle cx="146.8" cy="69.7" r=".57" fill="#0e0e0e"/>
<circle cx="146.8" cy="69.7" r=".57" fill="none" stroke="#0e0e0e" stroke-width=".2"/>
<path d="M146.8 69.7v19.8h36.8" fill="none" stroke="#0e0e0e" stroke-width=".3"/>
<circle cx="146.8" cy="69.7" r=".57" fill="#0e0e0e"/>
<circle cx="146.8" cy="69.7" r=".57" fill="none" stroke="#0e0e0e" stroke-width=".2"/>
<path d="M158.1 27.1v5.7h22.7v2.9h2.8" fill="none" stroke="#0e0e0e" stroke-width=".3"/>
<circle cx="180.8" cy="32.8" r=".57" fill="#0e0e0e"/>
<circle cx="180.8" cy="32.8" r=".57" fill="none" stroke="#0e0e0e" stroke-width=".2"/>
<circle cx="158.1" cy="27.1" r=".57" fill="#0e0e0e"/>
<circle cx="158.1" cy="27.1" r=".57" fill="none" stroke="#0e0e0e" stroke-width=".2"/>
<path d="M158.1 27.1v-2.8h22.7v2.8h2.8" fill="none" stroke="#0e0e0e" stroke-width=".3"/>
<circle cx="158.1" cy="27.1" r=".57" fill="#0e0e0e"/>
<circle cx="158.1" cy="27.1" r=".57" fill="none" stroke="#0e0e0e" stroke-width=".2"/>
<circle cx="180.8" cy="24.3" r=".57" fill="#0e0e0e"/>
<circle cx="180.8" cy="24.3" r=".57" fill="none" stroke="#0e0e0e" stroke-width=".2"/>
<path d="M75.9 151.9h36.8v19.9h-19.8v-11.4" fill="none" stroke="#0e0e0e" stroke-width=".3"/>
<circle cx="92.9" cy="171.8" r=".57" fill="#0e0e0e"/>
<circle cx="92.9" cy="171.8" r=".57" fill="none" stroke="#0e0e0e" stroke-width=".2"/>
<circle cx="101.4" cy="171.8" r=".57" fill="#0e0e0e"/>
<circle cx="101.4" cy="171.8" r=".57" fill="none" stroke="#0e0e0e" stroke-width=".2"/>
<circle cx="75.9" cy="151.9" r=".57" fill="#0e0e0e"/>
<circle cx="75.9" cy="151.9" r=".57" fill="none" stroke="#0e0e0e" stroke-width=".2"/>
<path d="M27.7 171.8v2.8" fill="none" stroke="#0e0e0e" stroke-width=".3"/>
<circle cx="27.7" cy="171.8" r=".57" fill="#0e0e0e"/>
<circle cx="27.7" cy="171.8" r=".57" fill="none" stroke="#0e0e0e" stroke-width=".2"/>
<path d="M46.1 115.1v4.2" fill="none" stroke="#0e0e0e" stroke-width=".3"/>
<circle cx="46.1" cy="117.9" r=".57" fill="#0e0e0e"/>
<circle cx="46.1" cy="117.9" r=".57" fill="none" stroke="#0e0e0e" stroke-width=".2"/>
<circle cx="46.1" cy="115.1" r=".57" fill="#0e0e0e"/>
<circle cx="46.1" cy="115.1" r=".57" fill="none" stroke="#0e0e0e" stroke-width=".2"/>
<path d="M101.4 171.8v2.8" fill="none" stroke="#0e0e0e" stroke-width=".3"/>
<circle cx="101.4" cy="171.8" r=".57" fill="#0e0e0e"/>
<circle cx="101.4" cy="171.8" r=".57" fill="none" stroke="#0e0e0e" stroke-width=".2"/>
<path d="M90.1 78.2v5.7M84.4 160.4v11.4h8.5" fill="none" stroke="#0e0e0e" stroke-width=".3"/>
<circle cx="92.9" cy="171.8" r=".57" fill="#0e0e0e"/>
<circle cx="92.9" cy="171.8" r=".57" fill="none" stroke="#0e0e0e" stroke-width=".2"/>
<path d="M22 15.8h11.4" fill="none" stroke="#0e0e0e" stroke-width=".3"/>
<circle cx="27.7" cy="15.8" r=".57" fill="#0e0e0e"/>
<circle cx="27.7" cy="15.8" r=".57" fill="none" stroke="#0e0e0e" stroke-width=".2"/>
<path d="M19.2 100.9v14.2h14.2" fill="none" stroke="#0e0e0e" stroke-width=".3"/>
<circle cx="33.4" cy="115.1" r=".57" fill="#0e0e0e"/>
<circle cx="33.4" cy="115.1" r=".57" fill="none" stroke="#0e0e0e" stroke-width=".2"/>
<circle cx="24.8" cy="115.1" r=".57" fill="#0e0e0e"/>
<circle cx="24.8" cy="115.1" r=".57" fill="none" stroke="#0e0e0e" stroke-width=".2"/>
<circle cx="19.2" cy="115.1" r=".57" fill="#0e0e0e"/>
<circle cx="19.2" cy="115.1" r=".57" fill="none" stroke="#0e0e0e" stroke-width=".2"/>
<path d="M33.4 126.4v8.5" fill="none" stroke="#0e0e0e" stroke-width=".3"/>
<circle cx="33.4" cy="129.2" r=".57" fill="#0e0e0e"/>
<circle cx="33.4" cy="129.2" r=".57" fill="none" stroke="#0e0e0e" stroke-width=".2"/>
<path d="M19.2 115.1v2.8" fill="none" stroke="#0e0e0e" stroke-width=".3"/>
<circle cx="19.2" cy="115.1" r=".57" fill="#0e0e0e"/>
<circle cx="19.2" cy="115.1" r=".57" fill="none" stroke="#0e0e0e" stroke-width=".2"/>
<path d="M75.9 149.1v2.8h-36.9v19.9h-19.8v-11.4" fill="none" stroke="#0e0e0e" stroke-width=".3"/>
<circle cx="75.9" cy="151.9" r=".57" fill="#0e0e0e"/>
<circle cx="75.9" cy="151.9" r=".57" fill="none" stroke="#0e0e0e" stroke-width=".2"/>
<circle cx="27.7" cy="171.8" r=".57" fill="#0e0e0e"/>
<circle cx="27.7" cy="171.8" r=".57" fill="none" stroke="#0e0e0e" stroke-width=".2"/>
<path d="M19.2 126.4v2.8h14.2" fill="none" stroke="#0e0e0e" stroke-width=".3"/>
<circle cx="33.4" cy="129.2" r=".57" fill="#0e0e0e"/>
<circle cx="33.4" cy="129.2" r=".57" fill="none" stroke="#0e0e0e" stroke-width=".2"/>
<path d="M46.1 126.4v2.8h-12.7" fill="none" stroke="#0e0e0e" stroke-width=".3"/>
<circle cx="33.4" cy="129.2" r=".57" fill="#0e0e0e"/>
<circle cx="33.4" cy="129.2" r=".57" fill="none" stroke="#0e0e0e" stroke-width=".2"/>
<g font-size="4.6" fill="#0e0e0e">
<text x="172.3" y="193.5">TX VCO</text>
<text x="243.2" y="202">1</text>
</g>
<g font-size="2.5">
<text x="37.7" y="5.3">1</text>
<text x="104.8" y="5.3">2</text>
<text x="172.3" y="5.3">3</text>
<text x="239.5" y="5.3">4</text>
<text x="21.5" y="16.4" transform="rotate(-90 21.5 16.4)">1</text>
<text x="32.8" y="16.4" transform="rotate(-90 32.8 16.4)">1</text>
<text x="78.4" y="22.4">1</text>
<text x="86.7" y="22.4">2</text>
<text x="105.3" y="22.4">1</text>
<text x="113.6" y="22.4">2</text>
<text x="184.6" y="23.7">30</text>
<text x="236.9" y="23.7">44</text>
<text x="6.9" y="29.1">A</text>
<text x="21.5" y="25" transform="rotate(-90 21.5 25)">2</text>
<text x="32.8" y="25" transform="rotate(-90 32.8 25)">2</text>
<text x="96.6" y="26.3" transform="rotate(-90 96.6 26.3)">1</text>
<text x="185.8" y="26.6">4</text>
<text x="185.9" y="29.4">8</text>
<text x="191.3" y="25.2">VCC 3V</text>
<text x="191.3" y="28">VCC CAL</text>
<text x="226.2" y="25.2">REFN</text>
<text x="226.7" y="28">REFP</text>
<text x="236.9" y="26.6">43</text>
<text x="270.6" y="29.1">A</text>
<text x="35.6" y="30.9">6</text>
<text x="41" y="32.3">VDD</text>
<text x="58.7" y="32.3">OUT+</text>
<text x="69.6" y="30.9">4</text>
<text x="184.6" y="35.1">29</text>
<text x="184.6" y="32.3">38</text>
<text x="191.3" y="30.9">VCC LDO</text>
<text x="191.3" y="33.7">VCC LDO 3V</text>
<text x="226.5" y="33.7">RF8N</text>
<text x="236.9" y="32.3">19</text>
<text x="236.9" y="35.1">18</text>
<text x="35.8" y="36.5">1</text>
<text x="41" y="37.9">VC</text>
<text x="59.4" y="37.9">OUT-</text>
<text x="69.6" y="36.5">5</text>
<text x="96.6" y="40.5" transform="rotate(-90 96.6 40.5)">2</text>
<text x="184.7" y="37.9">45</text>
<text x="185.8" y="40.8">6</text>
<text x="191.3" y="36.5">VCC MUX</text>
<text x="191.3" y="39.4">VCC REF</text>
<text x="226.9" y="36.5">RF8P</text>
<text x="236.9" y="40.8">27</text>
<text x="35.6" y="42.2">2</text>
<text x="41" y="43.6">NC</text>
<text x="59.9" y="43.6">GND</text>
<text x="69.6" y="42.2">3</text>
<text x="78.4" y="42.2">1</text>
<text x="86.7" y="42.2">2</text>
<text x="105.3" y="42.2">1</text>
<text x="113.6" y="42.2">2</text>
<text x="184.6" y="46.4">16</text>
<text x="185.9" y="43.6">7</text>
<text x="191.3" y="42.2">VCC REG OUT</text>
<text x="191.3" y="45">VCC VCO</text>
<text x="191.3" y="47.9">VCC X1</text>
<text x="225.2" y="42.2">RF16N</text>
<text x="225.2" y="47.9">RF32N</text>
<text x="225.7" y="45">RF16P</text>
<text x="236.9" y="43.6">26</text>
<text x="236.9" y="46.4">10</text>
<text x="184.6" y="52.1">14</text>
<text x="184.8" y="49.3">21</text>
<text x="191.3" y="50.7">VCC X2</text>
<text x="191.3" y="53.6">VCC X4</text>
<text x="225.7" y="50.7">RF32P</text>
<text x="236.9" y="49.3">11</text>
<text x="184.6" y="54.9">32</text>
<text x="184.8" y="57.8">31</text>
<text x="191.3" y="56.4">VDD LS</text>
<text x="191.3" y="59.2">VDD NDIV</text>
<text x="221.5" y="59.2">MUXOUT</text>
<text x="224.4" y="56.4">CPOUT</text>
<text x="236.9" y="54.9">2</text>
<text x="236.9" y="57.8">41</text>
<text x="184.6" y="60.6">46</text>
<text x="184.6" y="63.5">47</text>
<text x="191.3" y="62.1">VDD PFD</text>
<text x="191.3" y="64.9">VDD VP</text>
<text x="220.9" y="64.9">RFAUX8N</text>
<text x="236.9" y="63.5">23</text>
<text x="89.5" y="70.2" transform="rotate(-90 89.5 70.2)">1</text>
<text x="184.6" y="66.3">17</text>
<text x="184.7" y="69.1">15</text>
<text x="191.3" y="67.7">VDD X1</text>
<text x="191.3" y="70.6">VDD X4</text>
<text x="221.4" y="67.7">RFAUX8P</text>
<text x="236.9" y="66.3">22</text>
<text x="236.9" y="72">49</text>
<text x="38.5" y="73.1" transform="rotate(-90 38.5 73.1)">1</text>
<text x="184.7" y="74.8">33</text>
<text x="191.3" y="76.2">CS</text>
<text x="226.1" y="73.4">EPAD</text>
<text x="227.2" y="76.2">GND</text>
<text x="236.9" y="74.8">1</text>
<text x="236.9" y="77.6">9</text>
<text x="7" y="82.3">B</text>
<text x="38.5" y="81.7" transform="rotate(-90 38.5 81.7)">2</text>
<text x="89.5" y="78.9" transform="rotate(-90 89.5 78.9)">2</text>
<text x="184.6" y="80.5">34</text>
<text x="184.7" y="83.3">35</text>
<text x="191.3" y="81.9">SDIO</text>
<text x="227.2" y="79">GND</text>
<text x="227.2" y="81.9">GND</text>
<text x="236.9" y="80.5">12</text>
<text x="236.9" y="83.3">13</text>
<text x="270.8" y="82.3">B</text>
<text x="69.7" y="84.4" transform="rotate(-90 69.7 84.4)">1</text>
<text x="184.6" y="89">39</text>
<text x="191.3" y="84.7">SCLK</text>
<text x="227.2" y="84.7">GND</text>
<text x="227.2" y="87.5">GND</text>
<text x="236.9" y="86.1">20</text>
<text x="236.9" y="89">24</text>
<text x="69.7" y="93.1" transform="rotate(-90 69.7 93.1)">2</text>
<text x="186" y="94.7">3</text>
<text x="191.3" y="90.4">CE</text>
<text x="227.2" y="90.4">GND</text>
<text x="227.2" y="93.2">GND</text>
<text x="236.9" y="91.8">25</text>
<text x="236.9" y="94.7">28</text>
<text x="191.3" y="96.1">RS SW</text>
<text x="191.3" y="101.7">VTUNE</text>
<text x="227.2" y="96.1">GND</text>
<text x="227.2" y="98.9">GND</text>
<text x="227.2" y="101.7">GND</text>
<text x="236.9" y="97.5">36</text>
<text x="236.9" y="100.3">37</text>
<text x="184.6" y="106">40</text>
<text x="191.3" y="107.4">TEST</text>
<text x="227.2" y="104.6">GND</text>
<text x="227.2" y="107.4">GND</text>
<text x="236.9" y="103.2">42</text>
<text x="236.9" y="106">48</text>
<text x="18.6" y="118.4" transform="rotate(-90 18.6 118.4)">1</text>
<text x="32.8" y="118.4" transform="rotate(-90 32.8 118.4)">1</text>
<text x="45.6" y="118.4" transform="rotate(-90 45.6 118.4)">1</text>
<text x="18.6" y="127.1" transform="rotate(-90 18.6 127.1)">2</text>
<text x="32.8" y="127.1" transform="rotate(-90 32.8 127.1)">2</text>
<text x="45.6" y="127.1" transform="rotate(-90 45.6 127.1)">2</text>
<text x="7" y="135.4">C</text>
<text x="270.7" y="135.4">C</text>
<text x="27.1" y="172.3" transform="rotate(-90 27.1 172.3)">1</text>
<text x="100.9" y="175.2" transform="rotate(-90 100.9 175.2)">1</text>
<text x="27.1" y="181" transform="rotate(-90 27.1 181)">2</text>
<text x="100.9" y="183.8" transform="rotate(-90 100.9 183.8)">2</text>
<text x="6.9" y="188.6">D</text>
<text x="170.9" y="188.2">Title</text>
<text x="270.7" y="188.6">D</text>
<text x="170.9" y="196.7">Size</text>
<text x="185" y="196.7">Number</text>
<text x="241.8" y="196.7">Revision</text>
<text x="172.3" y="201">A</text>
<text x="170.9" y="205.2">Date:</text>
<text x="170.9" y="208.1">File:</text>
<text x="183.6" y="205.2">3/30/2025</text>
<text x="183.7" y="208.1">C:\Users\..\TX_VCO_Sch.SchDoc</text>
<text x="227.6" y="205.2">Sheet</text>
<text x="227.6" y="208.1">Drawn By:</text>
<text x="235.2" y="205.2">of</text>
<text x="37.7" y="212.3">1</text>
<text x="104.8" y="212.3">2</text>
<text x="172.3" y="212.3">3</text>
<text x="239.5" y="212.3">4</text>
</g>
<g font-size="2.5" fill="#262626">
<text x="24.9" y="9.6">GND</text>
<text x="13.1" y="12.4">+3.3V</text>
<text x="126.9" y="22.4">TX_LO_IN_N</text>
<text x="246" y="23.7">TX_LO_IN_N</text>
<text x="148.3" y="28">+3.3V</text>
<text x="169.5" y="29.4">VCC_LDO</text>
<text x="246" y="26.6">TX_LO_IN_P</text>
<text x="169.5" y="37.9">VCC_REF</text>
<text x="126.9" y="42.2">TX_LO_IN_P</text>
<text x="169.5" y="43.6">VCC_VCO</text>
<text x="261.5" y="47.9">RF32N</text>
<text x="169.5" y="52.1">VCC_X4</text>
<text x="262" y="50.7">RF32P</text>
<text x="24.9" y="54.9">GND</text>
<text x="71.8" y="57.8">GND</text>
<text x="240.3" y="54.9">LOOP_FILT</text>
<text x="169.5" y="63.5">VDD_VP</text>
<text x="22" y="66.3">LOOP_FILT</text>
<text x="101.4" y="66.3">V_TUNE</text>
<text x="128.4" y="70.6">+3.3V</text>
<text x="166.6" y="76.2">CSTX</text>
<text x="169.5" y="81.9">SDIO</text>
<text x="169.5" y="84.7">SCLK</text>
<text x="36.3" y="94.7">GND</text>
<text x="87.3" y="91.8">GND</text>
<text x="45.3" y="100.3">+5V</text>
<text x="175.1" y="100.3">V_TUNE 5</text>
<text x="67.5" y="106">GND</text>
<text x="18.6" y="112.2" transform="rotate(-90 18.6 112.2)">VCC_LDO</text>
<text x="24.3" y="112.2" transform="rotate(-90 24.3 112.2)">VCC_VCO</text>
<text x="178.1" y="117.3">GND</text>
<text x="249" y="123">GND</text>
<text x="30.6" y="142.9">GND</text>
<text x="72.6" y="145.7">+3.3V</text>
<text x="18.6" y="170" transform="rotate(-90 18.6 170)">VCC_X4</text>
<text x="83.8" y="168.9" transform="rotate(-90 83.8 168.9)">VCC_REF</text>
<text x="92.3" y="168.9" transform="rotate(-90 92.3 168.9)">VDD_VP</text>
<text x="24.9" y="188.2">GND</text>
<text x="98.7" y="191.1">GND</text>
</g>
<g font-size="2.5" fill="#0e0e0e">
<text x="24.6" y="23.5">1 uF</text>
<text x="24.6" y="20.7">C80</text>
<text x="35.9" y="23.5">10 nF</text>
<text x="35.9" y="20.7">C81</text>
<text x="81.3" y="19.8">C78</text>
<text x="108.2" y="19.8">C79</text>
<text x="189.3" y="20.9">U2</text>
<text x="39" y="28">YT1</text>
<text x="81.3" y="27.7">1 nF</text>
<text x="98.8" y="29.7">RT1</text>
<text x="108.2" y="27.7">1 nF</text>
<text x="98.8" y="32.6">100</text>
<text x="81.3" y="39.7">C82</text>
<text x="108.2" y="39.7">C83</text>
<text x="243.2" y="37.9">Leave unused outputs floating</text>
<text x="33.4" y="47.9">SIT5021AI-2DE-33VM100.000000X</text>
<text x="81.3" y="47.6">1 nF</text>
<text x="108.2" y="47.6">1 nF</text>
<text x="149.6" y="43.6">Leave 6 floating</text>
<text x="40.4" y="50.7">100 MHz Oscillator</text>
<text x="52.9" y="65.4">RT2</text>
<text x="52.9" y="70">820</text>
<text x="243.2" y="66.3">Leave unused outputs floating</text>
<text x="41.6" y="77.4">C85</text>
<text x="71.1" y="74.5">RT3</text>
<text x="71.1" y="77.3">430</text>
<text x="92.6" y="77.3">820 pF</text>
<text x="92.6" y="74.5">C84</text>
<text x="145.9" y="76.2">TX[1C], TX[2C]</text>
<text x="41.6" y="80.2">330 pF</text>
<text x="72.8" y="88.7">C86</text>
<text x="72.8" y="91.5">10 nF</text>
<text x="161" y="94.7">Leave 3 floating</text>
<text x="189.3" y="111.7">ADF4371BCCZ</text>
<text x="21.7" y="125.6">1 nF</text>
<text x="21.7" y="122.7">C87</text>
<text x="35.9" y="125.6">100 nF</text>
<text x="35.9" y="122.7">C88</text>
<text x="48.7" y="125.6">1 uF</text>
<text x="48.7" y="122.7">C89</text>
<text x="30.2" y="179.5">1 uF</text>
<text x="30.2" y="176.6">C90</text>
<text x="104" y="179.5">C91</text>
<text x="104" y="182.3">1 uF</text>
</g>
<g font-size="1.5" fill="#262626">
<text x="248.8" y="46.7">RF32N</text>
<text x="248.8" y="49.5">RF32P</text>
<text x="175.3" y="75">CSTX</text>
<text x="180.8" y="80.7">SDIO</text>
<text x="180.8" y="83.5">SCLK</text>
</g>
</svg>
